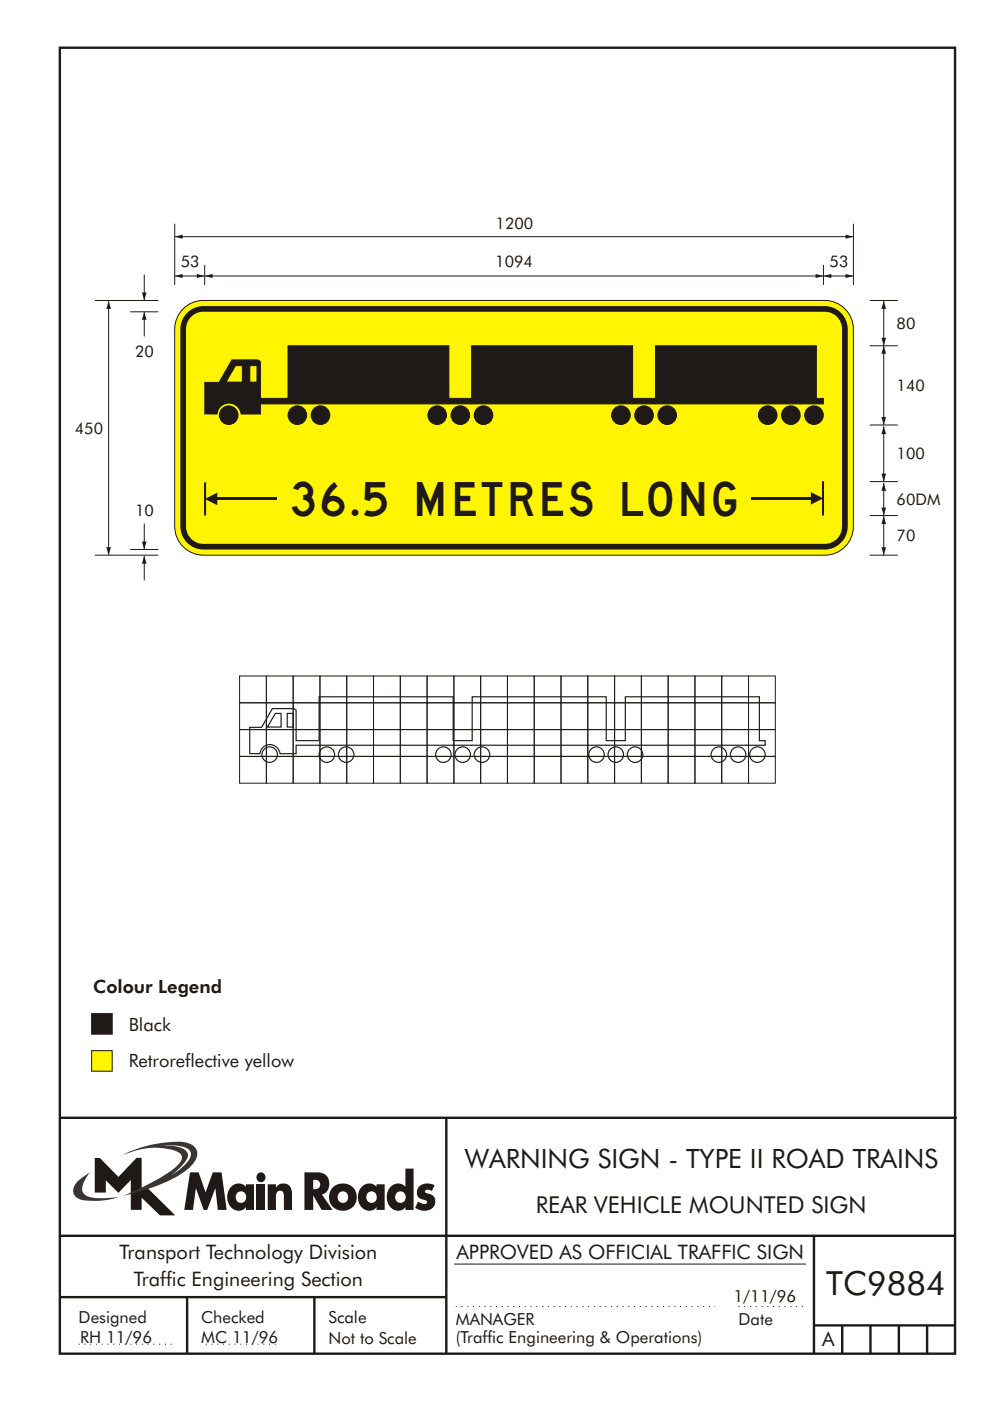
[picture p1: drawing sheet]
<svg xmlns="http://www.w3.org/2000/svg" width="210mm" height="297mm" viewBox="0 0 210 297" stroke-linecap="round" stroke-linejoin="round" font-family="sans-serif">
<g fill="none" stroke="#1f1a17" stroke-width=".51">
<path d="M12.7 10.1h189.9v276.9h-189.9zM12.7 237h190.3M94.7 236.9v50.1M12.7 262h190M12.7 275h82M39.7 275v12M66.7 275v12M172.7 262v25M172.7 281h30M178.7 281v6M184.7 281v6M190.7 281v6"/>
<path d="M196.7 281v6"/>
</g>
<path d="M96.3 268h74.7" fill="none" stroke="#1f1a17" stroke-width=".21"/>
<path d="M96.7 277h55M156.7 277h14M16.7 285h20.3M43.7 285h15" fill="none" stroke="#1f1a17" stroke-width=".21" stroke-dasharray=".2 1" stroke-linecap="butt"/>
<path d="M19.4 214.9h4.4v4.4h-4.4z" fill-rule="evenodd" fill="#1f1a17" stroke="#1f1a17" stroke-width=".21"/>
<path d="M19.4 222.8h4.4v4.3h-4.4z" fill-rule="evenodd" fill="#fff500" stroke="#1f1a17" stroke-width=".21"/>
<g fill="#1f1a17">
<path d="M54.5 251.1h1.7v5.4h-1.7z"/>
<path d="M40.3 248.6h1.8l1.5 4.2 1.5-4.2h1.9l1.1 7.9h-1.9l-.5-4.6-1.7 4.6h-.8l-1.6-4.6-.7 4.6h-1.8z" fill-rule="evenodd"/>
<path d="M49.1 251.6a2.07 2.07 0 0 1 3.1 0v-.5h1.7v5.4h-1.7v-.6a2.11 2.11 0 0 1-2.2 .8 2.11 2.11 0 0 1-1.6-1.6 3.3 3.3 0 0 1 .7-3.5zM50.4 252.8a1.19 1.19 0 0 0-.1 1.8 1.19 1.19 0 0 0 1.7-.1 1.19 1.19 0 0 0 0-1.5 1.19 1.19 0 0 0-1.6-.2z" fill-rule="evenodd"/>
<path d="M56.8 251.1h1.7v.7a1.87 1.87 0 0 1 2.3-.7 1.87 1.87 0 0 1 1.2 2.1v3.3h-1.8v-2.6a.94 .94 0 0 0-.2-1.2 .94 .94 0 0 0-1.2 0l-.2 .6-.1 3.2h-1.7z" fill-rule="evenodd"/>
<path d="M64.6 248.6h2.8a2.43 2.43 0 0 1 2.4 1.9 2.43 2.43 0 0 1-1.5 2.8l2.3 3.2h-2.4l-1.7-3v3h-1.9zM66.5 250.1v2a1.05 1.05 0 0 0 1.3-.5 1.05 1.05 0 0 0-.4-1.4z" fill-rule="evenodd"/>
<path d="M69.8 253.8a2.95 2.95 0 0 1 5.9 0 2.95 2.95 0 0 1-5.9 0zM72.1 252.8a1.19 1.19 0 0 0-.2 1.8 1.19 1.19 0 0 0 1.8-.1 1.19 1.19 0 0 0-.1-1.5 1.19 1.19 0 0 0-1.5-.2z" fill-rule="evenodd"/>
<path d="M76.8 251.6a2.06 2.06 0 0 1 3.1 0v-.5h1.7v5.4h-1.7v-.6a2.1 2.1 0 0 1-2.2 .8 2.1 2.1 0 0 1-1.5-1.6 3.3 3.3 0 0 1 .6-3.5zM78.1 252.8a1.19 1.19 0 0 0-.1 1.8 1.19 1.19 0 0 0 1.8-.1 1.19 1.19 0 0 0-.1-1.5 1.19 1.19 0 0 0-1.6-.2z" fill-rule="evenodd"/>
<path d="M86 247.8h1.7v8.7h-1.7v-.6a2.11 2.11 0 0 1-2.1 .8 2.11 2.11 0 0 1-1.6-1.6 2.8 2.8 0 0 1 2.5-4.2l.7 .3 .5 .4zM84.3 252.8a1.19 1.19 0 0 0-.2 1.8 1.19 1.19 0 0 0 1.8-.1 1.2 1.2 0 0 0-.1-1.5 1.2 1.2 0 0 0-1.5-.2z" fill-rule="evenodd"/>
<path d="M89.1 251.4a3.1 3.1 0 0 1 3.1-.1l-.6 1.2-.6-.2a.64 .64 0 0 0-.9 .3l.3 .4a1.85 1.85 0 0 1 2 1.7 1.85 1.85 0 0 1-1.8 2l-1.4-.1-1.1-.5 .6-1.4 .7 .4a.83 .83 0 0 0 1.2-.2 1.09 1.09 0 0 0-1.1-.6 1.6 1.6 0 0 1-1.1-1.3 1.6 1.6 0 0 1 .7-1.6z" fill-rule="evenodd"/>
<path d="M20.1 245.5h1.1l3.9 4 3.9-4h1v6.6l1.1-.4 6.1 6h-3.3l-3.9-3.8v2.6h-2.3v-6.3l-2.6 2.7-2.7-2.7v2.7h-2.3z" fill-rule="evenodd"/>
<circle cx="55.3" cy="249.6" r="1.01"/>
</g>
<g fill="#383633">
<path d="M25.6 245a26.1 26.1 0 0 1 13.5-2.8 2.64 2.64 0 0 1 2.7 2.8 5.9 5.9 0 0 1-2.5 3.3 37.1 37.1 0 0 1-13.1 5.3l.1-.1a54.1 54.1 0 0 0 10.7-5.8l1.3-1.5 .3-.6-.1-.7-.5-.5a14.2 14.2 0 0 0-11.1 .1z" fill-rule="evenodd"/>
<path d="M16.6 250.3l2.4-1.7a5.8 5.8 0 0 0-1.6 3.7 2.08 2.08 0 0 0 2 1.6l2 .2 3.8-.3a15 15 0 0 1-8.4 .4 2.01 2.01 0 0 1-.7-3.3z" fill-rule="evenodd"/>
</g>
<path d="M34.1 242.8h2.4l2.4 .3a1.68 1.68 0 0 1 1.3 2.7 12.9 12.9 0 0 1-3.8 3.4 11.3 11.3 0 0 0 3.4-3.9 1.53 1.53 0 0 0-1.2-1.9l-1.6-.4z" fill-rule="evenodd" fill="#fff"/>
<path d="M37.1 50.2h144" fill="none" stroke="#1f1a17" stroke-width=".21"/>
<g fill="#1f1a17">
<path d="M37.1 50.2l1.6-.5-1.6 .5 1.6-.5v.9z" fill-rule="evenodd"/>
<path d="M179.4 49.7l1.7 .5-1.7 .4v-.9l1.7 .5z" fill-rule="evenodd"/>
</g>
<path d="M43.4 58.5h131.3" fill="none" stroke="#1f1a17" stroke-width=".21"/>
<g fill="#1f1a17">
<path d="M43.4 58.5l1.7-.4-1.7 .4 1.7-.4v.8z" fill-rule="evenodd"/>
<path d="M173 58.1l1.7 .4-1.7 .4v-.8l1.7 .4z" fill-rule="evenodd"/>
</g>
<path d="M37.1 58.5h6.3" fill="none" stroke="#1f1a17" stroke-width=".21"/>
<g fill="#1f1a17">
<path d="M37.1 58.5l1.6-.4-1.6 .4 1.6-.4v.8z" fill-rule="evenodd"/>
<path d="M41.8 58.1l1.6 .4-1.6 .4v-.8l1.6 .4z" fill-rule="evenodd"/>
</g>
<path d="M174.7 58.5h6.4" fill="none" stroke="#1f1a17" stroke-width=".21"/>
<g fill="#1f1a17">
<path d="M174.7 58.5l1.7-.4-1.7 .4 1.7-.4v.8z" fill-rule="evenodd"/>
<path d="M179.4 58.1l1.7 .4-1.7 .4v-.8l1.7 .4z" fill-rule="evenodd"/>
</g>
<path d="M37.1 47.4v13M43.4 56.2v4.2M174.7 56.2v4.2M181.1 47.4v13" fill="none" stroke="#1f1a17" stroke-width=".21"/>
<path d="M38.9 65.5a6.1 6.1 0 0 1 4.2-1.8h131.9a6.1 6.1 0 0 1 6.1 6.1v41.8a6.1 6.1 0 0 1-6.1 6.1h-131.9a6.1 6.1 0 0 1-6-6.1v-41.8a6 6 0 0 1 1.8-4.3z" fill-rule="evenodd" fill="#fff500" stroke="#1f1a17" stroke-width=".21"/>
<path d="M39.4 66.6a4.9 4.9 0 0 1 3.7-1.7h131.9a4.9 4.9 0 0 1 4.9 4.9v41.8a4.9 4.9 0 0 1-4.9 4.9h-131.9a4.9 4.9 0 0 1-4.8-4.9v-41.8a4.8 4.8 0 0 1 1.1-3.2z" fill-rule="evenodd" fill="#1f1a17"/>
<path d="M40.5 67.2a3.7 3.7 0 0 1 2.6-1.1h131.9a3.7 3.7 0 0 1 3.7 3.7v41.8a3.7 3.7 0 0 1-3.7 3.7h-131.9a3.7 3.7 0 0 1-3.6-3.7v-41.8a3.7 3.7 0 0 1 1-2.6z" fill-rule="evenodd" fill="#fff500"/>
<path d="M43.5 102.3v7M46 105.8h12.8" fill="none" stroke="#1f1a17" stroke-width=".43"/>
<path d="M43.4 105.8l2.7-1.3v2.6z" fill="#1f1a17"/>
<path d="M159.3 105.7h12.9M174.6 102v7.3" fill="none" stroke="#1f1a17" stroke-width=".43"/>
<path d="M172 104.3l2.7 1.4-2.7 1.3z" fill="#1f1a17"/>
<g fill="#1f1a17" stroke="#1f1a17" stroke-width=".21">
<path d="M43.4 81.1h3.1l2.7-4.8h5.4l.5 .3 .2 .2v7.7h5.8v-11.2h34.1v11.2h4.9v-11.2h34.1v11.2h4.9v-11.2h34.1v11.2h1.5v1.1h-119.4v2.2h-4.1a2.57 2.57 0 0 0-2.6-2.3 2.57 2.57 0 0 0-2.5 2.3h-2.7zM53 77.5v3.5h1.5v-3.5zM50 77.5h1.4v3.5h-3.5z" fill-rule="evenodd"/>
<circle cx="68" cy="88" r="1.97"/>
<circle cx="102.6" cy="88" r="1.97"/>
<circle cx="97.7" cy="88" r="1.97"/>
<circle cx="92.8" cy="88" r="1.97"/>
<circle cx="141.6" cy="88" r="1.97"/>
<circle cx="136.6" cy="88" r="1.97"/>
<circle cx="131.7" cy="88" r="1.97"/>
<circle cx="172.7" cy="88" r="1.97"/>
<circle cx="167.8" cy="88" r="1.97"/>
<circle cx="162.9" cy="88" r="1.97"/>
<circle cx="48.5" cy="88" r="1.97"/>
<circle cx="63.1" cy="88" r="1.97"/>
</g>
<path d="M187.5 109.4v8.3" fill="none" stroke="#1f1a17" stroke-width=".21"/>
<g fill="#1f1a17">
<path d="M187.5 109.4l.5 1.7h-1l.5-1.7 .5 1.7z" fill-rule="evenodd"/>
<path d="M187 116h1l-.5 1.7 .5-1.7-.5 1.7z" fill-rule="evenodd"/>
</g>
<path d="M187.5 102.4v6.9" fill="none" stroke="#1f1a17" stroke-width=".21"/>
<g fill="#1f1a17">
<path d="M187.5 102.4l.5 1.7h-1l.5-1.7 .5 1.7z" fill-rule="evenodd"/>
<path d="M187 107.6h1l-.5 1.7 .5-1.7-.5 1.7z" fill-rule="evenodd"/>
</g>
<path d="M187.5 90.4v11.7" fill="none" stroke="#1f1a17" stroke-width=".21"/>
<g fill="#1f1a17">
<path d="M187.5 90.4l.5 1.6h-1l.5-1.6 .5 1.6z" fill-rule="evenodd"/>
<path d="M187 100.4h1l-.5 1.7 .5-1.7-.5 1.7z" fill-rule="evenodd"/>
</g>
<path d="M187.5 63.8v9.5" fill="none" stroke="#1f1a17" stroke-width=".21"/>
<g fill="#1f1a17">
<path d="M187.5 63.8l.5 1.7h-1l.5-1.7 .5 1.7z" fill-rule="evenodd"/>
<path d="M187 71.6h1l-.5 1.7 .5-1.7-.5 1.7z" fill-rule="evenodd"/>
</g>
<path d="M187.5 73.3v16.8" fill="none" stroke="#1f1a17" stroke-width=".21"/>
<g fill="#1f1a17">
<path d="M187.5 73.3l.5 1.7h-1l.5-1.7 .5 1.7z" fill-rule="evenodd"/>
<path d="M187 88.4h1l-.5 1.7 .5-1.7-.5 1.7z" fill-rule="evenodd"/>
</g>
<path d="M184.5 63.7h6M184.5 73.3h6M184.5 90.1h6M30.6 111v5.5M184.5 109.3h6M184.5 102.1h6M184.5 117.7h6" fill="none" stroke="#1f1a17" stroke-width=".21"/>
<path d="M30.1 114.8h1l-.5 1.7z" fill-rule="evenodd" fill="#1f1a17"/>
<path d="M30.6 58.2v5.5" fill="none" stroke="#1f1a17" stroke-width=".21"/>
<path d="M30.1 62h1l-.5 1.7z" fill-rule="evenodd" fill="#1f1a17"/>
<path d="M30.6 117.8v5.3" fill="none" stroke="#1f1a17" stroke-width=".21"/>
<path d="M30.6 117.8l.5 1.7h-1l.5-1.7 .5 1.7z" fill-rule="evenodd" fill="#1f1a17"/>
<path d="M30.6 66.1v5.2" fill="none" stroke="#1f1a17" stroke-width=".21"/>
<path d="M30.6 66.1l.5 1.7h-1l.5-1.7 .5 1.7z" fill-rule="evenodd" fill="#1f1a17"/>
<path d="M23 63.8v53.9" fill="none" stroke="#1f1a17" stroke-width=".21"/>
<g fill="#1f1a17">
<path d="M23 63.8l.5 1.7h-.9l.4-1.7 .5 1.7z" fill-rule="evenodd"/>
<path d="M22.6 116h.9l-.5 1.7 .5-1.7-.5 1.7z" fill-rule="evenodd"/>
</g>
<g fill="none" stroke="#1f1a17" stroke-width=".21">
<path d="M20.1 63.7h13.5M27.6 66.1h6M20.1 117.7h13.5M27.6 116.5h6M50.8 143.3h5.7v5.7h-5.7zM50.8 149h5.7v5.7h-5.7zM50.8 154.7h5.7v5.7h-5.7zM56.5 143.3h5.7v5.7h-5.7zM56.5 149h5.7v5.7h-5.7zM56.5 154.7h5.7v5.7h-5.7zM62.2 143.3h5.7v5.7h-5.7zM62.2 149h5.7v5.7h-5.7z"/>
<path d="M62.2 154.7h5.7v5.7h-5.7zM67.9 143.3h5.7v5.7h-5.7zM67.9 149h5.7v5.7h-5.7zM67.9 154.7h5.7v5.7h-5.7zM73.6 143.3h5.6v5.7h-5.6zM73.6 149h5.6v5.7h-5.6zM73.6 154.7h5.6v5.7h-5.6zM79.2 143.3h5.7v5.7h-5.7zM79.2 149h5.7v5.7h-5.7zM79.2 154.7h5.7v5.7h-5.7zM84.9 143.3h5.7v5.7h-5.7zM84.9 149h5.7v5.7h-5.7z"/>
<path d="M84.9 154.7h5.7v5.7h-5.7zM90.6 143.3h5.7v5.7h-5.7zM90.6 149h5.7v5.7h-5.7zM90.6 154.7h5.7v5.7h-5.7zM96.3 143.3h5.7v5.7h-5.7zM96.3 149h5.7v5.7h-5.7zM96.3 154.7h5.7v5.7h-5.7zM102 143.3h5.7v5.7h-5.7zM102 149h5.7v5.7h-5.7zM102 154.7h5.7v5.7h-5.7zM107.7 143.3h5.6v5.7h-5.6zM107.7 149h5.6v5.7h-5.6z"/>
<path d="M107.7 154.7h5.6v5.7h-5.6zM113.3 143.3h5.7v5.7h-5.7zM113.3 149h5.7v5.7h-5.7zM113.3 154.7h5.7v5.7h-5.7zM119 143.3h5.7v5.7h-5.7zM119 149h5.7v5.7h-5.7zM119 154.7h5.7v5.7h-5.7zM124.7 143.3h5.7v5.7h-5.7zM124.7 149h5.7v5.7h-5.7zM124.7 154.7h5.7v5.7h-5.7zM130.4 143.3h5.7v5.7h-5.7zM130.4 149h5.7v5.7h-5.7z"/>
<path d="M130.4 154.7h5.7v5.7h-5.7zM136.1 143.3h5.7v5.7h-5.7zM136.1 149h5.7v5.7h-5.7zM136.1 154.7h5.7v5.7h-5.7zM141.8 143.3h5.6v5.7h-5.6zM141.8 149h5.6v5.7h-5.6zM141.8 154.7h5.6v5.7h-5.6zM147.4 143.3h5.7v5.7h-5.7zM147.4 149h5.7v5.7h-5.7zM147.4 154.7h5.7v5.7h-5.7zM153.1 143.3h5.7v5.7h-5.7zM153.1 149h5.7v5.7h-5.7z"/>
<path d="M153.1 154.7h5.7v5.7h-5.7zM158.8 143.3h5.7v5.7h-5.7zM158.8 149h5.7v5.7h-5.7zM158.8 154.7h5.7v5.7h-5.7zM50.8 160.4h5.7v5.7h-5.7zM56.5 160.4h5.7v5.7h-5.7zM62.2 160.4h5.7v5.7h-5.7zM67.9 160.4h5.7v5.7h-5.7zM73.6 160.4h5.6v5.7h-5.6zM79.2 160.4h5.7v5.7h-5.7zM84.9 160.4h5.7v5.7h-5.7zM90.6 160.4h5.7v5.7h-5.7z"/>
<path d="M96.3 160.4h5.7v5.7h-5.7zM102 160.4h5.7v5.7h-5.7zM107.7 160.4h5.6v5.7h-5.6zM113.3 160.4h5.7v5.7h-5.7zM119 160.4h5.7v5.7h-5.7zM124.7 160.4h5.7v5.7h-5.7zM130.4 160.4h5.7v5.7h-5.7zM136.1 160.4h5.7v5.7h-5.7zM141.8 160.4h5.6v5.7h-5.6zM147.4 160.4h5.7v5.7h-5.7zM153.1 160.4h5.7v5.7h-5.7zM158.8 160.4h5.7v5.7h-5.7z"/>
</g>
<g fill="none" stroke="#1f1a17" stroke-width=".25">
<path d="M53 154.2h2.5l2.3-4h4.5l.5 .5v6.3h4.9v-9.3h28.4v9.3h4.1v-9.3h28.4v9.3h4.1v-9.3h28.4v9.3h1.2v1h-99.5v1.8h-3.4a2.14 2.14 0 0 0-2.1-1.9 2.14 2.14 0 0 0-2.1 1.9h-2.2zM58.4 151.3h1.2v2.9h-2.9zM60.9 151.3h1.3v2.9h-1.3z"/>
<circle cx="57.2" cy="160" r="1.65"/>
<circle cx="69.4" cy="160" r="1.65"/>
<circle cx="73.4" cy="160" r="1.65"/>
<circle cx="94.1" cy="160" r="1.65"/>
<circle cx="98.2" cy="160" r="1.65"/>
<circle cx="102.3" cy="160" r="1.65"/>
<circle cx="126.6" cy="160" r="1.65"/>
<circle cx="130.7" cy="160" r="1.65"/>
<circle cx="134.7" cy="160" r="1.65"/>
<circle cx="152.5" cy="160" r="1.65"/>
<circle cx="156.6" cy="160" r="1.65"/>
<circle cx="160.7" cy="160" r="1.65"/>
</g>
<text font-size="7.2" fill="#1f1a17" x="61.9" y="109.3">36.5 METRES LONG</text>
<text font-size="7.1" fill="#1f1a17" x="175.3" y="274.6">TC9884</text>
<text font-size="5.6" fill="#1f1a17" x="98.6" y="247.7">WARNING SIGN - TYPE II ROAD TRAINS</text>
<text font-size="4.9" fill="#1f1a17" x="113.7" y="257.1">REAR VEHICLE MOUNTED SIGN</text>
<g font-size="4.2" fill="#1f1a17">
<text x="25.4" y="267">Transport Technology Division</text>
<text x="96.8" y="267">APPROVED AS OFFICIAL TRAFFIC SIGN</text>
<text x="28.4" y="272.6">Traffic Engineering Section</text>
<text x="174.4" y="285.3">A</text>
</g>
<g font-size="3.9" fill="#1f1a17">
<text x="19.8" y="210.6">Colour Legend</text>
<text x="27.3" y="218.5">Black</text>
<text x="27.3" y="226.2">Retroreflective yellow</text>
</g>
<g font-size="3.5" fill="#1f1a17">
<text x="16.7" y="280.5">Designed</text>
<text x="42.7" y="280.5">Checked</text>
<text x="69.7" y="280.5">Scale</text>
<text x="96.7" y="281">MANAGER</text>
<text x="155.6" y="276.1">1/11/96</text>
<text x="156.7" y="281">Date</text>
<text x="17" y="284.8">RH 11/96</text>
<text x="42.7" y="284.8">MC 11/96</text>
<text x="69.7" y="285">Not to Scale</text>
<text x="96.7" y="284.7">(Traffic Engineering &amp; Operations)</text>
</g>
<g font-size="3.4" fill="#1f1a17">
<text x="105.2" y="48.5">1200</text>
<text x="38.4" y="56.7">53</text>
<text x="105.1" y="56.7">1094</text>
<text x="176" y="56.7">53</text>
<text x="190.2" y="69.7">80</text>
<text x="28.7" y="75.6">20</text>
<text x="190.2" y="82.9">140</text>
<text x="15.9" y="91.9">450</text>
<text x="190.2" y="97.4">100</text>
<text x="190.2" y="107.1">60DM</text>
<text x="28.7" y="109.5">10</text>
<text x="190.2" y="114.7">70</text>
</g>
</svg>
